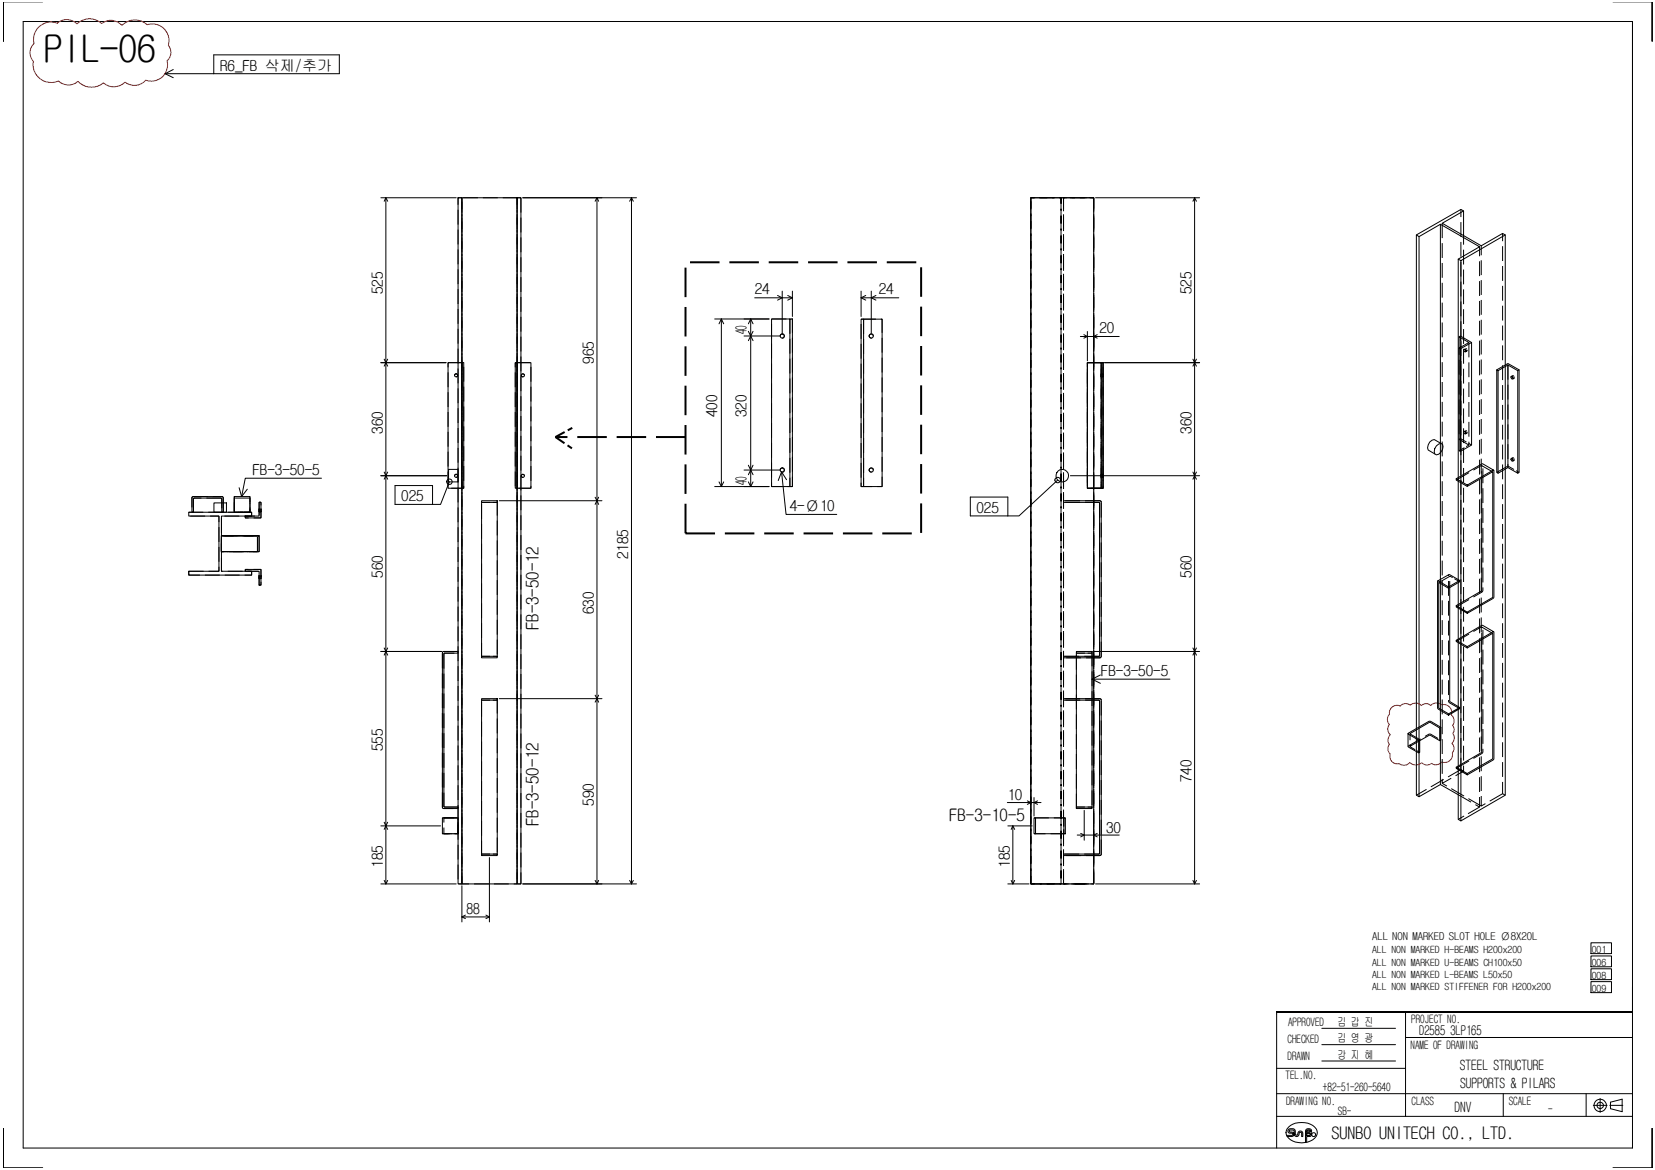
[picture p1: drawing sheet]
<svg xmlns="http://www.w3.org/2000/svg" width="420mm" height="297mm" viewBox="0 0 420 297" stroke-linecap="round" stroke-linejoin="round" font-family="sans-serif">
<g fill="none" stroke="#000" stroke-width=".25">
<path d="M.8 .5h10M.9 .5v10M5.9 5.5h408.5v286h-408.5zM41.9 18.7h44.2v-4.8h-31.8v4.8M41.9 18.7l2.1 1M44 17.7l-2.1 1M409.5 .5h10l-.1 10M414.4 5.5v121.1M96.7 50.2h19.1M98 50.2v174.2M98 50.2l-.5 .9M98 50.2l.4 .9"/>
<path d="M116.3 50.2h1v174.2h-1zM117.3 50.2h14v174.2h.9v-174.2h-.9M132.7 50.2h28.9M151.6 50.2v174.2M151.6 50.2l-.5 .9M151.6 50.2l.4 .9M160.3 50.2l-.4 .9M160.3 50.2l.5 .9M160.3 50.2v174.2M261.7 50.2h16v174.2h-16zM278.1 50.2h26.4M303.3 50.2v174.2"/>
<path d="M303.3 50.2l-.4 .9M303.3 50.2l.4 .9M365.7 56.9l-5.4 3.2M371.6 59.8v-6.2l-5.5 3.1 9.9 5.7 5.5-3.1 .6 .3v142.3l-11.2 6.5M371.6 53.6l-.7-.4-11.3 6.4M382.1 59.6l-11.2 6.6-.7-.4v142.2l.7 .4v-142.2M191.6 75.6h9.6M197.4 75l1.2 .6-1.2 .6M198.6 73.9v10.8M200 75l1.2 .6M201.2 75.6l-1.2 .6M201.2 73.9v6.4"/>
<path d="M218.6 75.6h9.6M218.6 75.6l1.2 .6M218.6 73.9v6.4M219.8 75l-1.2 .6M221.2 73.9v10.8M222.4 75l-1.2 .6 1.2 .6M370.2 65.8l5.4-3.1-9.9-5.8v142.3l4.5 2.6M96.7 92.1h16.5M97.5 91.2l.5 .9M98 92.1l-.5 .9M98 92.1l.4 .9M98.4 91.2l-.4 .9"/>
<path d="M117.3 92.1v31.9h-3.6v-31.9h4v31.9h-.4M131.3 92.1v31.9h3.5v-31.9h-4v31.9h.5M181.4 81h13.8M183.1 81l-.6 1.2M183.1 81l.6 1.2M183.1 81v42.5M188.9 85.3h9M190 84.1l1.2 2.4M190.6 81l-.6 1.2M190.6 81l.6 1.2M190.6 81v42.5M191.2 84.1l-1.2 2.4"/>
<path d="M200.5 81v42.5h-4.6v-42.5h5.3v42.5h-.7M219.2 81v42.5h4.7v-42.5h-5.3v42.5h.6M274.3 85.4h9.8M275.2 85l.9 .4-.9 .5M276.1 92.1h3.9v31.9h-3.9zM276.1 84.2v7.4M277.7 84.2v5M278.6 85l-.9 .4 .9 .5M279.4 92.1h25.1M279.6 92.1v31.9h-3.5v-31.9h3.9M280 92.1v31.9h-.4M302.9 91.2l.4 .9"/>
<path d="M303.3 92.1l-.4 .9M303.3 92.1l.4 .9M303.7 91.2l-.4 .9M370.4 85.5l.4-.2 2.8 1.7v26l-2.8 1.6M370.4 85.5l2.5 1.5-2.5 1.4zM373.6 87l-2.8 1.6v26l-.4-.2v-26l.4 .2M380 93.9l2.8-1.6 2.9 1.6v26l-.4 .2M382.8 92.7l-2.5 1.4-.3-.2v26l.3 .2v-26M382.8 92.7v26l-2.5 1.4M382.8 92.7l2.5 1.4M383.7 95.5l.3 .3v.4l-.3-.2zM384 95.7l.1 .2"/>
<path d="M385.7 93.9l-.4 .2v26l-2.5-1.4M97.5 119.8l.5 1M98.4 119.8l-.4 1M113.9 119.2h2.4v3.1h-2.4zM188.9 119.3h9M190 118.1l.6 1.2M190.6 119.3l-.6 1.2M190.6 119.3l.6 1.2M191.2 118.1l-.6 1.2M198.4 119.8l1.2 10.8h12.8M198.4 119.8l-.8 2.2M198.4 119.8l1.3 2"/>
<path d="M302.9 119.8l.4 1M303.7 119.8l-.4 1M364.7 113.2l1.1-.6 .4 .2a2.07 2.07 0 0 1-1.5 2.7l-.5-.3-.1-.5 .1-.8zM365.8 112.6l-1.7-1a2 2 0 0 0-1.5 2.7l1.6 .9M379.2 119.4l.1 32.2-.2 .3-6.6 3.8-2.8-1.6v-.3l2.8 1.6v.3M383.7 116.4l.3 .2v.5a.49 .49 0 0 1-.3-.7zM384 116.5l.1 .3M47.9 130h16v1h-7.7v14h7.7v1h-16v-1h7.7v-14h-7.7zM48.9 126.1h7.6l.2 .3v3.6h-.4v-3.4l-.2-.2h-6.8l-.2 .2v3.4h-.4zM54.3 127.7h3.2v2.3h-3.2zM56.2 136h9.6v4h-9.6zM59.5 126.1h4v3.9h-4z"/>
<path d="M60.7 123.8l.6 2.3M62.3 131h3.5v-3.5h.5v4h-4zM62.8 124.2l-1.5 1.9M81.6 121.4h-19.3l-1 4.7M96.7 120.8h16.7M98 120.8l-.5 .9M98 120.8l.4 .9M100.3 123.3h9.5v4.8h-9.5zM114.1 122.3l-2.3 5.8h-2M122.3 127.1h3.9v.5h-3.9zM122.3 127.6v39M126.2 127.6v39"/>
<path d="M126.7 127.1h26.1M151.1 126.2l.5 .9M151.6 127.1l-.5 1M151.6 127.1l.4 1M152 126.2l-.4 .9M181.4 123.5h13.8M182.5 122.3l.6 1.2M183.7 122.3l-.6 1.2M190 122.3l.6 1.2M191.2 122.3l-.6 1.2M246.3 126.2h9.6v4.8h-9.6zM268.5 121.9l-9.8 9.1h-2.8"/>
<path d="M270 127.1h9.2l.4 .4v39.2l-.4 .3h-9.2v-.4h9l.1-.1v-38.8l-.1-.1h-9zM271.7 120.8h32.8M303.3 120.8l-.4 .9M303.3 120.8l.4 .9M369.7 121.5v.4l2.8 1.6 6.5-3.7v31.8l-6.5 3.8M372.5 123.1l-2.8-1.6 6.7-3.8 2.8 1.7-6.7 3.7v.4M376.2 121.4v28.5l-6.5 3.9M62.3 144.6h4v3.9h-.5v-3.5h-3.5zM365 147.5v32.2l.2 .3 2.5 1.6 2.9-1.7v-.3l-2.9 1.6v.4M367.7 149l2.9-1.6-2.8-1.5-2.8 1.6 2.7 1.5v.4M368 149.2v28.8l2.6 1.6M370.6 147.4v.3l-2.9 1.7-2.4-1.5v31.8l2.4 1.5"/>
<path d="M96.7 165.4h15.4M97.5 164.5l.5 .9M98 165.4l-.5 .9M98 165.4l.4 .9M98.4 164.5l-.4 .9M112.4 165.6l.2-.2h3.7v.4h-3.4l-.2 .2v38.7l.2 .2h3.4v.4h-3.7l-.3-.4zM122.3 166.6h3.9v.4h-3.9zM122.3 177.4h3.9v.4h-3.9zM122.3 177.8v39M126.2 177.8v39M126.7 177.4h26.1M151.1 176.5l.5 .9"/>
<path d="M151.6 177.4l-.5 .9M151.6 177.4l.4 .9M152 176.5l-.4 .9M270 177.4h9.2l.4 .3v39.2l-.4 .3h-9.2v-.4h9l.1-.1v-38.8l-.1-.1h-9zM273.3 165.4h3.9v.4h-3.9zM273.3 165.8v39.1M277.2 165.8v39.1M277.2 172.4h19.8M277.2 172.4l2.2 1.1M277.7 165.4h26.8M279.4 171.4l-2.2 1M302.9 164.5l.4 .9"/>
<path d="M303.3 165.4l-.4 .9M303.3 165.4l.4 .9M303.7 164.5l-.4 .9M369.7 162.6v.3l2.8 1.6 6.5-3.7v31.8l-6.5 3.8M372.5 164.2l-2.8-1.6 6.5-3.9 3 1.7-6.7 3.8v.3M376.2 162.4v28.5l-6.5 3.9M379.2 160.4l.1 32.2-.2 .4-6.6 3.7-2.8-1.6v-.3l2.8 1.6v.3M360.2 187.9l.2-.2-2.4-1.4 4.9-2.9 2.6 1.4v3.2l-2.4-1.4-2.7 1.4M360.4 187.7v3.3l-.2 .1M365.5 184.8l.3-.1v3.2l-.3 .1M365.7 199.2l-5.4 3.1-.7-.4v-142.3l.7 .5v142.2M365.8 184.7l-2.8-1.6-5.5 3v3.4l2.7 1.6v-3.2l-2.7-1.6"/>
<path d="M96.7 209.7h15.1M97.5 208.7l.5 1M98 209.7l-.5 .9M98 209.7l.4 .9M98.4 208.7l-.4 1M112.3 207.6h4v4.1h-4zM122.3 216.8h3.9v.4h-3.9zM124.2 217.7v16.4M255.7 203.8h8.6M255.9 209.7h6.1M257.1 209.7l-.4 .9M257.1 209.7l.5 .9"/>
<path d="M257.1 209.7v14.7M260.8 203.3l.9 .5-.9 .4M261.7 202.5v4M262.5 207.6h.4v4.1h-.4zM262.5 202.5v4.7M262.9 207.6h7.2M262.9 211.7h7.2M263.4 203.3l-.9 .5 .9 .4M270.1 207.6h.4v4.1h-.4zM273.3 204.9h3.9v.4h-3.9zM273.5 212h10.6M274.4 211.6l.9 .4-.9 .5"/>
<path d="M275.3 205.7v7.6M277.7 209.6v3.7M278.6 211.6l-.9 .4 .9 .5M96.7 224.4h19.1M97.5 223.5l.5 .9M98.4 223.5l-.4 .9M117.3 224.4h14M117.3 224.9v9.2M117.3 232.8l.9 .4M117.3 232.8h6.9M118.2 232.3l-.9 .5M123.4 232.3l.8 .5"/>
<path d="M124.2 232.8l-.8 .4M132.7 224.4h28.9M151.1 223.5l.5 .9M152 223.5l-.4 .9M159.9 223.5l.4 .9M160.8 223.5l-.5 .9M255.9 224.4h5.3M256.7 223.5l.4 .9M257.6 223.5l-.5 .9M278.1 224.4h26.4M302.9 223.5l.4 .9M303.7 223.5l-.4 .9"/>
<path d="M403.9 239.4h5.2v2.7h-5.2zM356.8 256.9v26.5M403.9 246h5.2v2.7h-5.2zM403.9 249.2h5.2v2.8h-5.2zM403.9 242.7h5.2v2.7h-5.2zM414.4 256.9h-90.3v34.6M324.1 277.7h90.3M324.1 271.2h32.7M335.6 269.4h18.7M335.6 261.1h18.7M335.6 265.2h18.7M356.8 263.4h57.6"/>
<path d="M381.6 277.7v5.7M402.7 277.7v5.7M406.2 278.9v3.5M408.9 279.8l2.9-.7v3.1l-2.9-.7zM.8 296.5h10M.9 286.5v10M324.1 283.4h90.3M326.6 288.2h1.4l.2-.2a.77 .77 0 0 0-1-.3 .59 .59 0 0 1-.2-.7 .59 .59 0 0 1 .5-.4h1l.3 .3 .1 1.2 .2 .1 .3-.1a.68 .68 0 0 1 .5-.9 .68 .68 0 0 1 .8 .6v.7h-.2l-.1-.9h-.5a.68 .68 0 0 1-.5 .9 .68 .68 0 0 1-.9-.6l-.1-1h-1l-.1 .2 .2 .3a.74 .74 0 0 1 1 .6l-.2 .5h-1.5M327.2 286.1a5.2 5.2 0 0 1 7 .5 2.14 2.14 0 0 1-1.5 3.1 4.6 4.6 0 0 1-6.1-1.7 1.86 1.86 0 0 1 .6-1.9zM331.7 290v-1.5h.7a.56 .56 0 0 0 .6-.3 .56 .56 0 0 0-.2-.6 .75 .75 0 0 0-.3-1.1 .75 .75 0 0 0-1 .4l-.1 3.2M331.7 287.7h.7l.3 .3-.3 .2h-.7zM331.8 287l.6-.1 .3 .2-.3 .3h-.7z"/>
<path d="M404.5 280.6h3.5M408.7 280.6h3.3M419.4 286.5l.1 10h-10"/>
<circle cx="115.8" cy="95.3" r=".39"/>
<circle cx="132.7" cy="95.3" r=".39"/>
<circle cx="198.6" cy="85.3" r=".52"/>
<circle cx="221.2" cy="85.3" r=".54"/>
<circle cx="198.6" cy="119.3" r=".54"/>
<circle cx="221.2" cy="119.3" r=".54"/>
<circle cx="114.1" cy="122.3" r=".7"/>
<circle cx="115.8" cy="120.8" r=".39"/>
<circle cx="132.7" cy="120.8" r=".39"/>
<circle cx="268.5" cy="121.9" r=".7"/>
<circle cx="269.7" cy="120.8" r="1.6"/>
<circle cx="333.5" cy="288.1" r=".51"/>
<circle cx="406.2" cy="280.7" r="1.59"/>
<circle cx="406.3" cy="280.7" r=".81"/>
</g>
<path d="M10 6.7a4.3 4.3 0 0 1 4.6-.8 3.6 3.6 0 0 1 5 .2 4.5 4.5 0 0 1 6.2-.1 3.7 3.7 0 0 1 5.1 .4 4.7 4.7 0 0 1 6.4-.1 4.3 4.3 0 0 1 5.5 5.2 2.85 2.85 0 0 1-.4 4 4.1 4.1 0 0 1-5.4 4.9 3.8 3.8 0 0 1-5.3 .5 4 4 0 0 1-5.5 .1 4.7 4.7 0 0 1-6.4-.3 3.5 3.5 0 0 1-4.9-.1 4.6 4.6 0 0 1-6.4-5 3.2 3.2 0 0 1 .1-4.6 4.3 4.3 0 0 1 1.4-4.3zM353.1 179.8a1.96 1.96 0 0 1 2.4-.6 1.8 1.8 0 0 1 2.5-.2 1.99 1.99 0 0 1 2.8 .1 1.69 1.69 0 0 1 2.4 0 2.05 2.05 0 0 1 2.8-.2 2.02 2.02 0 0 1 2.5 2.6 1.96 1.96 0 0 1 .3 2.7 1.49 1.49 0 0 1 0 2 1.91 1.91 0 0 1-.2 2.5 1.77 1.77 0 0 1 .1 2.4 2.03 2.03 0 0 1-2.7 2.4 1.91 1.91 0 0 1-2.6 .3 1.79 1.79 0 0 1-2.5-.2 2.15 2.15 0 0 1-3 0 2.02 2.02 0 0 1-2.7 .3 1.92 1.92 0 0 1-2.3-2.5 1.8 1.8 0 0 1-.2-2.4 1.77 1.77 0 0 1 .3-2.5 1.85 1.85 0 0 1-.3-2.6 1.84 1.84 0 0 1 .1-2.6l-.1-.5z" fill="none" stroke="#f00" stroke-width=".25"/>
<g fill="none" stroke="#000" stroke-width=".25" stroke-dasharray="3.8 1.3" stroke-linecap="butt">
<path d="M117.3 50.2v174.2h-1v-174.2h1M131.3 50.2v174.2h-14v-174.2h14M132.2 50.2v174.2h-.9v-174.2h.9M277.7 50.2v174.2h-7.7v-174.2h7.7v174.2h-16v-174.2h16M366.1 56.7v142.2l5.5-3.1v-136M113.7 92.1h4v31.9h-4v-31.9M117.3 92.1v31.9M130.8 92.1h4v31.9h-4v-31.9M131.3 92.1v31.9M195.9 81h5.3v42.5h-5.3v-42.5M200.5 81v42.5M218.6 81h5.3v42.5h-5.3v-42.5"/>
<path d="M219.2 81v42.5M276.1 92.1h3.5v31.9h-3.5v-31.9M276.1 92.1h3.9v31.9h-3.9v-31.9M279.6 92.1h.4v31.9h-.4v-31.9M279.6 92.1v31.9M372.9 87v26l-2.5-1.5v-23.1M370.4 111.5l.4-.2v-26M380 119.9l2.8-1.6v-26M49 126.1h7.3M49.1 126.6v3.4h-.4v-3.6M56.7 126.4v3.6h-.4v-3.4M59.5 126.4v3.6h4v-3.6"/>
<path d="M59.5 126.1v3.9h4v-3.9M63.5 126.4h-4v3.6h4v-3.6M65.4 136h-9.2v4h9.2M65.8 136h-9.6v4h9.6M66.3 127.5h-.5v3.5h-3.5v.5h4v-4M126.2 127.1v39.9M279.1 127.7v38.8M279.2 127.1h-9.2v.5h9M369.7 121.9l6.4-3.7M47.9 145h7.7v-14h-7.7v-1h16v1h-7.7v14h7.7v1h-16v-1M62.3 144.6v.4h3.5v3.5h.5v-3.9h-4M65.4 140v-4h-9.2v4h9.2"/>
<path d="M369.7 154.1l6.5-3.8 .3-.4-.1-32.2M112.6 165.4h3.7v.4h-3.4M112.7 166v38.7M122.3 167v-39.9M126.2 177.4v39.8M277.2 165.4v39.9M279 166.6h-9v.4h9.2M279.1 177.9v38.8M279.2 177.4h-9.2v.4h9M279.6 166.7v-39.2M369.7 162.9l6.4-3.7M370.6 179.9l-2.6-1.5-.3-.3 .1-32.2"/>
<path d="M357.5 189.5l5.5-3.1 2.8 1.5M369.7 195.1l6.5-3.8 .3-.4-.1-32.2M370.9 195.4l-11.3 6.5M371.6 195.8l-.7-.4v-142.2M112.3 204.9v-39.2M112.3 207.6h4v4.1h-4M112.7 207.6h3.6v4.1h-3.6M112.9 204.9h3.4v.4h-3.7M116.3 211.7v-4.1h-3.6v4.1h3.6M122.3 217.2v-39.8M262.5 207.6h8M270.5 211.7h-8"/>
<path d="M273.3 205.3v-39.9M279 216.8h-9v.4h9.2M279.6 216.9v-39.2M370.2 201.8l5.4 3.1v-142.2M376 204.6l-9.9-5.7M381.5 201.5l-5.5 3.1v-142.2M382.1 201.9l-.6-.4v-142.2M117.3 224.4v-174.2M131.3 224.4v-174.2M261.7 224.4v-174.2h7.7v174.2h-7.7h7.7v-174.2h-7.7v174.2M270 224.4v-174.2h7.7v174.2h-7.7"/>
</g>
<path d="M199.1 85.3a.54 .54 0 0 0-.6-.5 .54 .54 0 0 0-.4 .7 .54 .54 0 0 0 .8 .3l.2-.5M221.2 84.8a.51 .51 0 0 0-.5 .4 .51 .51 0 0 0 .2 .6 .52 .52 0 0 0 .8-.4 .52 .52 0 0 0-.5-.6M199.1 119.3a.55 .55 0 0 0-.6-.5 .55 .55 0 0 0-.4 .7 .55 .55 0 0 0 .8 .3l.2-.5M221.2 118.8a.54 .54 0 0 0-.5 .6 .54 .54 0 0 0 .7 .4 .54 .54 0 0 0 .3-.8l-.5-.2M370.8 111.3l2.8 1.7M382.8 118.3l2.9 1.6" fill="none" stroke="#000" stroke-width=".25" stroke-dasharray="1.8 .6" stroke-linecap="butt"/>
<path d="M370.4 114.4l2.5-1.4M370.6 147.7l-2.5-1.4M358 189.5l2.4 1.5" fill="none" stroke="#000" stroke-width=".25" stroke-dasharray="1.6 .5" stroke-linecap="butt"/>
<path d="M372 88.4l.4 .3v.4M384 95.4l.4 .2v.5M372 109.3l.4 .2v.5M384 116.2l.4 .2v.5" fill="none" stroke="#000" stroke-width=".25" stroke-dasharray=".5 .2" stroke-linecap="butt"/>
<path d="M371.7 88.6l.4 .3v.4l.3-.2-.4-.2v-.5l-.4 .4 .3 .5h.2M371.7 109.5l.4 .2v.5l.3-.2a.49 .49 0 0 1-.4-.7l-.4 .3 .3 .6h.2" fill="none" stroke="#000" stroke-width=".25" stroke-dasharray="2 .7" stroke-linecap="butt"/>
<path d="M279.6 95.7v-.8M280 94.9v.8M384 95.7v-.3l-.3 .1M384.1 95.9l.3 .2-.4 .1M384 116.5v-.3l-.3 .2M384.1 116.8l.3 .1-.4 .2M65.8 130v-.8M66.3 129.2v.8M279.6 121.2v-.8M280 120.4v.8M65.8 146.9v-.8M66.3 146.1v.8" fill="none" stroke="#000" stroke-width=".25" stroke-dasharray=".4 .1" stroke-linecap="butt"/>
<path d="M375.6 204.9l-5.4 3.1" fill="none" stroke="#000" stroke-width=".25" stroke-dasharray="3.4 1.1" stroke-linecap="butt"/>
<path d="M116.2 95.3l-.1-.2a.39 .39 0 0 0-.6-.1 .39 .39 0 0 0 0 .6 .39 .39 0 0 0 .6-.1l.1-.2M132.7 94.9a.39 .39 0 0 0-.4 .5 .39 .39 0 0 0 .6 .2 .38 .38 0 0 0 .2-.4 .38 .38 0 0 0-.4-.3M279.6 94.9v.8h.4v-.8h-.4M280 95.6l-.4 .1v-.8h.4v.7M66.3 129.8l-.5 .2v-.8h.5v.6M116.2 120.8l-.4-.4-.4 .4 .4 .4 .4-.4M132.7 120.4l-.3 .2a.41 .41 0 0 0 .3 .6 .41 .41 0 0 0 .4-.6l-.4-.2M280 121.1l-.4 .1v-.8h.4v.7M280 120.4v.8h-.4v-.8h.4M66.3 146.8l-.5 .1v-.8h.5v.7" fill="none" stroke="#000" stroke-width=".25" stroke-dasharray="1.4 .5" stroke-linecap="butt"/>
<path d="M174 111h-33M174 135.4h59.8v-68.8h-59.8v68.8" fill="none" stroke="#000" stroke-width=".51" stroke-dasharray="7.5 2.5" stroke-linecap="butt"/>
<path d="M141 111l4.3-2.4" fill="none" stroke="#000" stroke-width=".51" stroke-dasharray="2.7 .9" stroke-linecap="butt"/>
<path d="M141 111l4.2 2.8" fill="none" stroke="#000" stroke-width=".51" stroke-dasharray="2.8 .9" stroke-linecap="butt"/>
<path d="M379 119.8l-2.9-1.6 .1 3.2" fill="none" stroke="#000" stroke-width=".25" stroke-dasharray="3.5 1.2" stroke-linecap="butt"/>
<path d="M379 160.8l-2.9-1.6 .1 3.2" fill="none" stroke="#000" stroke-width=".25" stroke-dasharray="3.6 1.2" stroke-linecap="butt"/>
<path d="M365.3 147.9l2.8-1.6-.1 2.9M360.4 188l-2.4 1.5v-3.2" fill="none" stroke="#000" stroke-width=".25" stroke-dasharray="3.3 1.1" stroke-linecap="butt"/>
<path d="M48.7 126.4l.3-.3M56.3 126.1l.4 .3M279.6 127.5l-.4-.4M112.3 165.7l.3-.3M279.2 167l.4-.3M279.6 177.7l-.4-.3M112.6 205.3l-.3-.4M279.2 217.2l.4-.3" fill="none" stroke="#000" stroke-width=".25" stroke-dasharray=".3 .1" stroke-linecap="butt"/>
<path d="M56.1 126.4h-6.8" fill="none" stroke="#000" stroke-width=".25" stroke-dasharray="3.7 1.3" stroke-linecap="butt"/>
<path d="M122.3 127.6h3.9M122.3 166.6h3.9M122.3 177.8h3.9M273.3 165.8h3.9M122.3 216.8h3.9M262.9 207.6v4.1M270.1 207.6v4.1M273.3 204.9h3.9" fill="none" stroke="#000" stroke-width=".25" stroke-dasharray="2.2 .7" stroke-linecap="butt"/>
<text font-size="9.7" x="11.1" y="15.6">PIL-06</text>
<g font-size="4.4">
<text x="136.7" y="160" transform="rotate(-90 136.7 160)">FB-3-50-12</text>
<text x="136.7" y="209.7" transform="rotate(-90 136.7 209.7)">FB-3-50-12</text>
<text x="241" y="208.5">FB-3-10-5</text>
<text x="338" y="289.2">SUNBO UNITECH CO., LTD.</text>
</g>
<g font-size="3.9">
<text x="55.9" y="17.9">R6_FB 삭제/추가</text>
<text x="97.2" y="74.8" transform="rotate(-90 97.2 74.8)">525</text>
<text x="191.6" y="74.6">24</text>
<text x="223.1" y="74.6">24</text>
<text x="302.5" y="74.8" transform="rotate(-90 302.5 74.8)">525</text>
<text x="189.5" y="84.9" transform="rotate(-90 189.5 84.9)">40</text>
<text x="279.1" y="84.7">20</text>
<text x="150.7" y="92.3" transform="rotate(-90 150.7 92.3)">965</text>
<text x="182.1" y="105.9" transform="rotate(-90 182.1 105.9)">400</text>
<text x="189.5" y="106" transform="rotate(-90 189.5 106)">320</text>
<text x="97.2" y="110.1" transform="rotate(-90 97.2 110.1)">360</text>
<text x="302.5" y="110.1" transform="rotate(-90 302.5 110.1)">360</text>
<text x="64.1" y="120.6">FB-3-50-5</text>
<text x="189.5" y="123.1" transform="rotate(-90 189.5 123.1)">40</text>
<text x="101.9" y="127.3">025</text>
<text x="200.5" y="129.8">4-Ø10</text>
<text x="247.9" y="130.3">025</text>
<text x="159.5" y="142" transform="rotate(-90 159.5 142)">2185</text>
<text x="97.2" y="146.7" transform="rotate(-90 97.2 146.7)">560</text>
<text x="302.5" y="146.7" transform="rotate(-90 302.5 146.7)">560</text>
<text x="150.7" y="155.9" transform="rotate(-90 150.7 155.9)">630</text>
<text x="279.5" y="171.7">FB-3-50-5</text>
<text x="97.2" y="190.8" transform="rotate(-90 97.2 190.8)">555</text>
<text x="255.7" y="203">10</text>
<text x="302.5" y="198.5" transform="rotate(-90 302.5 198.5)">740</text>
<text x="150.7" y="204.5" transform="rotate(-90 150.7 204.5)">590</text>
<text x="280.8" y="211.4">30</text>
<text x="97.2" y="220.3" transform="rotate(-90 97.2 220.3)">185</text>
<text x="256.4" y="220.3" transform="rotate(-90 256.4 220.3)">185</text>
<text x="118.4" y="232">88</text>
</g>
<g font-size="3.6">
<text x="370.6" y="271.6">STEEL STRUCTURE</text>
<text x="370.7" y="276.2">SUPPORTS &amp; PILARS</text>
<text x="369.2" y="282.2">DNV</text>
</g>
<text font-size="3.4" x="360.3" y="262.8">D2585 3LP165</text>
<g font-size="3">
<text x="327" y="260.5">APPROVED</text>
<text x="339.5" y="260.6">김 갑 진</text>
<text x="358.3" y="259.7">PROJECT NO.</text>
<text x="326.9" y="264.9">CHECKED</text>
<text x="326.9" y="269.2">DRAWN</text>
<text x="339.5" y="268.8">강 지 혜</text>
<text x="339.5" y="264.6">김 영 광</text>
<text x="358.1" y="266.4">NAME OF DRAWING</text>
<text x="326.4" y="274">TEL.NO.</text>
<text x="326.5" y="280.5">DRAWING NO.</text>
<text x="335.9" y="276.9">+82-51-260-5640</text>
<text x="358.4" y="280.4">CLASS</text>
<text x="383" y="280.5">SCALE</text>
<text x="339.6" y="283">SB-</text>
<text x="393.1" y="282.6">-</text>
</g>
<text font-size="2.8" x="348.3" y="238.7">ALL NON MARKED SLOT HOLE Ø8X20L</text>
<g font-size="2.5">
<text x="348.3" y="242.1">ALL NON MARKED H-BEAMS H200x200</text>
<text x="348.3" y="245.2">ALL NON MARKED U-BEAMS CH100x50</text>
<text x="404.1" y="241.8">001</text>
<text x="404.1" y="245.2">006</text>
<text x="348.3" y="248.2">ALL NON MARKED L-BEAMS L50x50</text>
<text x="348.3" y="251.4">ALL NON MARKED STIFFENER FOR H200x200</text>
<text x="404.1" y="248.5">008</text>
<text x="404.1" y="251.8">009</text>
</g>
</svg>
